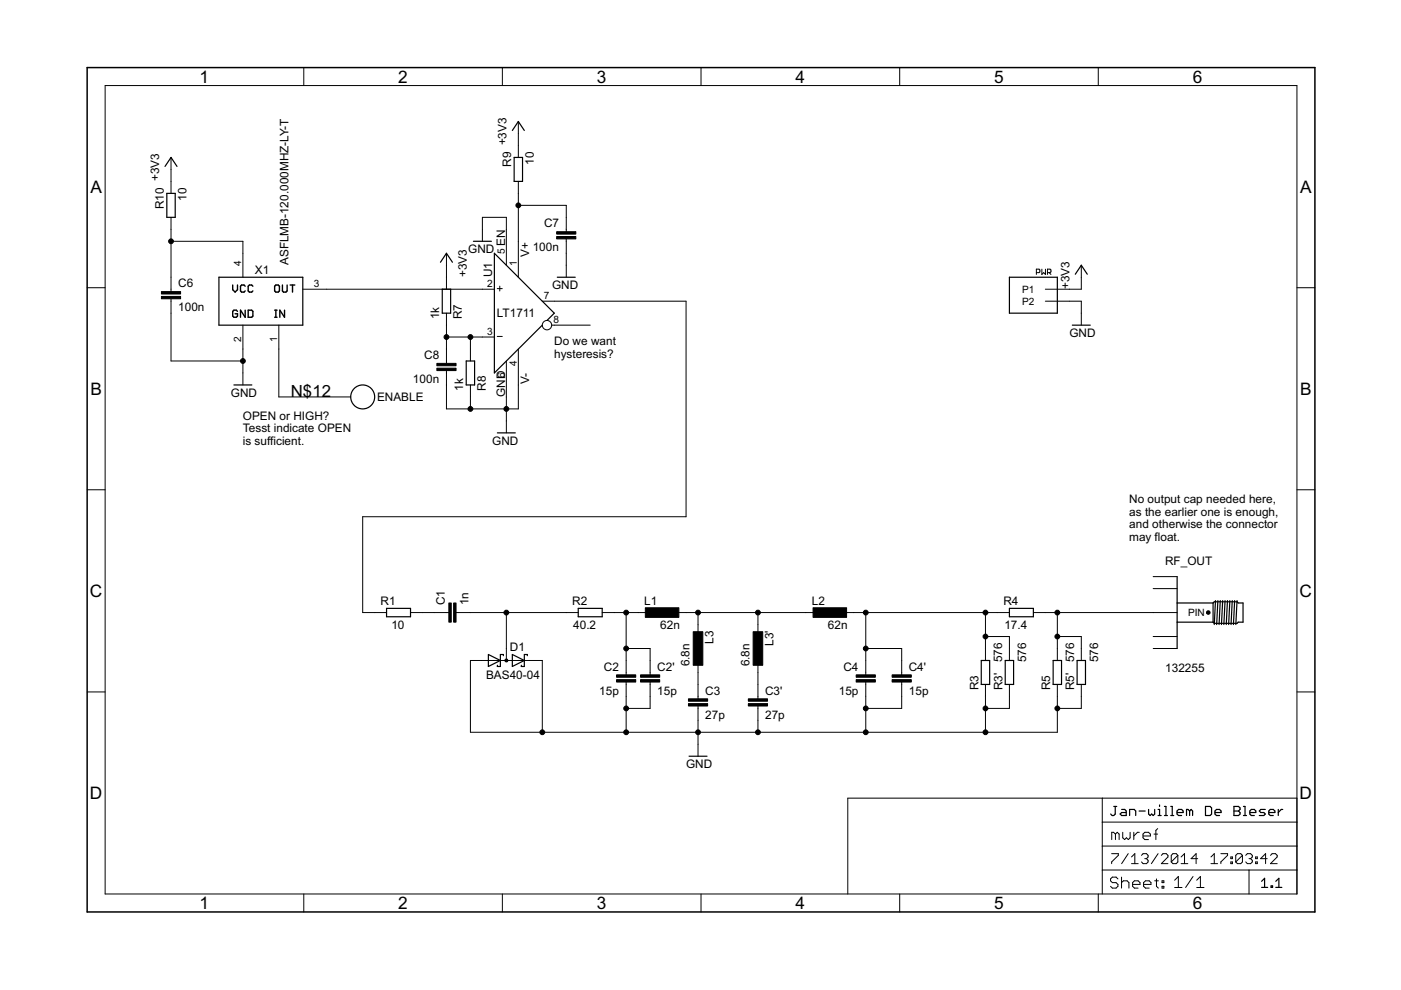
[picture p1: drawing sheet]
<svg xmlns="http://www.w3.org/2000/svg" width="297mm" height="210mm" viewBox="0 0 297 210" stroke-linecap="round" stroke-linejoin="round" font-family="sans-serif">
<g fill="none" stroke="#000" stroke-width=".3">
<path d="M49.3 60.4v1l.5 .5 .6-.5v-1M50.4 66l-.3-.2h-.5l-.3 .2v1l.3 .3h.5l.3-.3v-.5h-.6M52 60.7l-.3-.3h-.5l-.2 .3v1l.2 .2h.5l.3-.2M52 65.8v1.5l-1-1.5v1.5M52.6 65.8h.8l.2 .2v1l-.2 .3h-.8zM53.6 60.7l-.2-.3h-.5l-.3 .3v1l.3 .2h.5l.2-.2M58.2 65.8h.5M58.2 67.3h.5M58.5 60.4h.5l.2 .3v1l-.2 .2h-.5l-.3-.2v-1zM58.5 65.8v1.5M59.9 60.4v1.3l.2 .2h.5l.3-.2v-1.3M60.3 65.8v1.5l-1-1.5v1.5"/>
<path d="M61.5 60.4h1M62 60.4v1.5"/>
</g>
<g fill="none" stroke="#000" stroke-width=".21">
<path d="M22.3 18.1h252.7v171.4h-252.7zM64.4 14.3v3.8M106.5 14.3v3.8M148.6 14.3v3.8M190.8 14.3v3.8M232.9 14.3v3.8M36.3 33.4v7.6M109.9 25.8v7.6M109.9 38.5v20.3M36.3 51.2h15.2v7.6M36.3 46.1v15.7M94.7 53.7v7.6"/>
<path d="M102.3 51.2v-5.1h5.1v10.1M109.9 43.5h10.2v5.6M120.1 50.7v8.1M219.7 57.8h.6l.2-.2v-.3l-.2-.2h-.6v1.1M220.9 57.1v1.1l.4-.4 .4 .4v-1.1M222.1 57.8h.5l.2-.2v-.3l-.2-.2h-.5v1.1M222.4 57.8l.4 .4M229.3 56.2v5.1h-7.7M18.5 61h3.8M36.3 63.4v13.1h15.2M51.5 68.9v12.7M59.1 68.9v15.3h15.3"/>
<path d="M64.2 61.3h40.6M94.7 71.5h10.1M94.7 66.4v10.6M99.7 71.5v5M105.4 61.2h1.1M105.4 71.3h1.1M106 60.7v1M107.4 76.5v15.3M109.9 74v12.7h-15.2v-8.1M115 63.9h30.5v45.7h-68.6v20.3h5.1M117 68.9h8.1M221.6 63.9h7.7v5"/>
<path d="M275 61h3.8M99.7 81.6v5.1M18.5 103.8h3.8M275 103.8h3.8M87 129.9h8.2M96.7 129.9h25.9M107.4 129.9v10.1M127.7 129.9h10.1M132.8 137.5h5v5.6M132.8 129.9v13.2M142.9 129.9h30.5M148 129.9v5.1"/>
<path d="M160.7 129.9v5.1M178.5 129.9h35.5M183.6 137.5h7.6v5.6M183.6 129.9v13.2M208.9 135h5.1v5M208.9 129.9v10.1M219.1 129.9h30.5M224.2 135h5.1v5M224.2 129.9v10.1M244.5 124.8h5.1M244.5 122.3h5.1M244.5 135h5.1"/>
<path d="M244.5 137.5h5.1M18.5 146.7h3.8M132.8 144.6v10.7M137.8 144.6v5.6h-5M148 140v8.2M148 149.7v10.6M160.7 140v8.2M160.7 149.7v5.6M183.6 144.6v10.7M191.2 144.6v5.6h-7.6M208.9 145.1v10.2M214 145.1v5.1h-5.1"/>
<path d="M224.2 145.1v10.2h-124.5v-15.3h15.3v15.3M229.3 145.1v5.1h-5.1M275 146.7h3.8M233.7 169.2v20.3M233.7 179.4h41.3M233.7 174.3h41.3M236.5 176.8l-.4-.3h-.4v1.5M236.5 176.8v1.2M236.5 176.8l.4-.3 .4 .3v1.2M238 176.5v1.1l.4 .4 .4-.4 .4 .4 .4-.4v-1.1M240.4 176.5v1.5M241.6 176.5h-.4l-.8 .7"/>
<path d="M242.3 177.2h1.6v-.4l-.4-.3h-.8l-.4 .3v.8l.4 .4h.8M244.7 176.8h.7M245.4 175.7l-.3 .4v1.9M275 169.2h-95.3v20.3M64.4 189.5v3.9M106.5 189.5v3.9M148.6 189.5v3.9M190.8 189.5v3.9M232.9 189.5v3.9M233.7 184.5h41.3M235.7 181h1.4v.4l-1.4 1.4v.3M237 186.4l-.4-.4h-.8l-.3 .4v.4l.3 .3h.8l.4 .4v.4l-.4 .4h-.8l-.3-.4"/>
<path d="M237.8 186v2.3M237.8 187.1l.4-.3h.8l.4 .3v1.2M239.2 181l-1.4 2.1M239.9 181.7l.7-.7v2.1M239.9 183.1h1.4M240.1 187.5h1.6v-.4l-.4-.3h-.8l-.4 .3v.8l.4 .4h.8M242 181.4l.4-.4h.7l.3 .4v.3l-.3 .4M242.5 187.5h1.5v-.4l-.4-.3h-.7l-.4 .3v.8l.4 .4h.7M242.7 182.1h.4M243.1 182.1l.3 .3v.4l-.3 .3h-.7l-.4-.3M244.8 186.8h.8M245.2 186.4v1.5l.4 .4"/>
<path d="M245.5 181l-1.4 2.1M246.2 181.4l.4-.4h.7l.3 .4v.3l-1.4 1.4h1.4M246.4 186.8h.4v.3h-.4zM246.4 187.9h.4v.4h-.4zM249 186.6l.8-.8v2.4M249 188.2h1.6M249.7 181.4l-.3-.4h-.7l-.4 .4v1.4M249.7 181.4v1.4l-.3 .3h-.7l-.4-.3M249.7 181.4l-1.4 1.4M250.4 183.1h1.4M250.4 181.7l.7-.7v2.1M252.9 185.8l-1.5 2.4"/>
<path d="M253.7 188.2h1.6M253.7 186.6l.8-.8v2.4M253.9 182.1h-1.4l1.1-1.1v2.1M256.8 183.1h1.3M256.8 181.7l.7-.7v2.1M258.8 181h1.5v.4l-1.5 1.4v.3M261 182.8h.3v.3h-.3zM261 181.7h.3v.4h-.3zM263.4 181.4l-.3-.4h-.7l-.4 .4v1.4M263.4 181.4v1.4l-.3 .3h-.7l-.4-.3M263.4 181.4l-1.4 1.4M264.1 181.4l.4-.4h.7l.3 .4v.3l-.3 .4"/>
<path d="M264.8 184.5v5M264.8 182.1h.4M265.2 182.1l.3 .3v.4l-.3 .3h-.7l-.4-.3M266.2 182.8h.4v.3h-.4zM266.2 181.7h.4v.4h-.4zM268.7 182.1h-1.4l1-1.1v2.1M269.4 181.4l.3-.4h.7l.4 .4v.3l-1.4 1.4h1.4"/>
<circle cx="116" cy="68.9" r=".99"/>
</g>
<g fill="none" stroke="#000" stroke-width=".25">
<path d="M35 35.3l1.3-1.9 1.2 1.9M108.6 27.7l1.3-1.9 1.3 1.9M109 33.4h1.8v5.1h-1.8zM35.4 41h1.7v5.1h-1.7zM46.4 58.8h17.8v10.1h-17.8zM93.4 55.6l1.3-1.9 1.2 1.9M100.4 51.2h3.8M118.2 58.8h3.8M214 58.8h10.2v7.6h-10.2zM228 58.1l1.3-1.9 1.2 1.9M93.8 61.3h1.7v5.1h-1.7zM98.8 76.5h1.8v5.1h-1.8z"/>
<path d="M116 67.9l1.5-1.5-12.7-12.7v25.4l10.2-10.2M227.4 68.9h3.8M49.6 81.6h3.8M105.5 91.8h3.8M82 129h5v1.8h-5zM103.5 138.8l2.6 1.2-2.6 1.3zM106.7 139v-.2h-.6v2.5h-.6v-.2M108.6 138.8l2.6 1.2-2.6 1.3zM111.8 139v-.2h-.6v2.5h-.7v-.2M122.6 129h5.1v1.8h-5.1zM214 129h5.1v1.8h-5.1zM249.6 122.3v15.2"/>
<path d="M249.6 127.8h7.6M249.6 131.9h7.6M257.2 127.8l.3-.2h4.8l.2 .2h1v4.1h-1l-.2 .3h-4.8l-.3-.3M257.2 127.8v4.1M257.7 127.3l-.2 5.1M258.2 127.3l-.2 5.1M258.7 127.3l-.2 5.1M259.2 127.3l-.2 5.1M259.7 127.3l-.2 5.1M260.2 127.3l-.2 5.1M260.8 127.3l-.3 5.1M261.3 127.3l-.3 5.1"/>
<path d="M261.8 127.3l-.3 5.1M262.3 127.3l-.3 5.1M208 140h1.8v5.1h-1.8zM213.1 140h1.8v5.1h-1.8zM223.3 140h1.8v5.1h-1.8zM228.4 140h1.7v5.1h-1.7zM146.1 160.3h3.8M236.1 171h.7M236.5 171v1.6l-.4 .3h-.3l-.3-.3M237.8 171.6h.7l.3 .4v.9h-1l-.3-.3 .3-.3h1M239.5 172.9v-1.3h1l.3 .4v.9M241.5 172h1.3"/>
<path d="M243.5 171.6v1l.3 .3 .4-.3 .3 .3 .3-.3v-1M245.5 172.9h.7M245.5 171.6h.4v1.3M245.9 170.7v.3M246.9 172.9h.6M246.9 171h.3v1.9M248.2 172.9h.7M248.2 171h.3v1.9M249.6 172.3h1.2v-.3l-.3-.4h-.6l-.3 .4v.6l.3 .3h.6M252.2 172l-.3-.4h-.3v1.3M252.2 172v.9M252.2 172l.3-.4 .4 .4v.9"/>
<path d="M255.6 171h1l.3 .3v1.3l-.3 .3h-1zM257.6 172.3h1.3v-.3l-.3-.4h-.7l-.3 .4v.6l.3 .3h.7M261.6 171h1l.3 .3v.3l-.3 .4 .3 .3v.3l-.3 .3h-1zM261.6 172h1M263.6 172.9h.7M263.6 171h.4v1.9M265 172.3h1.3v-.3l-.4-.4h-.6l-.3 .4v.6l.3 .3h.6M268.3 171.6h-1l-.3 .4 .3 .3h.6l.4 .3-.4 .3h-.9M269 172.3h1.3v-.3l-.3-.4h-.7l-.3 .4v.6l.3 .3h.7M271 171.6v1.3M272 171.6h-.3l-.7 .7M267.5 186.9l.6-.7v2"/>
<path d="M267.5 188.2h1.3M269.5 187.8h.3v.4h-.3zM270.5 188.2h1.3M270.5 186.9l.6-.7v2"/>
<circle cx="76.9" cy="84.2" r="2.54"/>
</g>
<g fill="#000" stroke="#000" stroke-width=".21">
<path d="M118 50.1h4.1v.6h-4.1zM118 49.1h4.1v.5h-4.1zM34.2 62.8h4.1v.6h-4.1zM34.2 61.8h4.1v.5h-4.1zM92.6 78.1h4.1v.5h-4.1zM92.6 77h4.1v.6h-4.1zM95.2 127.8h.5v4.1h-.5zM96.2 127.8h.5v4.1h-.5zM136.8 128.9h7.1v2h-7.1zM147 133.9h2v7.2h-2zM159.7 133.9h2v7.2h-2zM172.4 128.9h7.1v2h-7.1z"/>
<path d="M130.7 144.1h4.1v.5h-4.1zM130.7 143.1h4.1v.5h-4.1zM135.8 144.1h4.1v.5h-4.1zM135.8 143.1h4.1v.5h-4.1zM146 149.2h4v.5h-4zM146 148.2h4v.5h-4zM158.7 149.2h4v.5h-4zM158.7 148.2h4v.5h-4zM181.5 144.1h4.1v.5h-4.1zM181.5 143.1h4.1v.5h-4.1zM189.1 144.1h4.1v.5h-4.1zM189.1 143.1h4.1v.5h-4.1z"/>
</g>
<g fill="#000" stroke="#000" stroke-width=".21">
<path d="M255.8 129.7a.38 .38 0 0 1 .7-.1 .38 .38 0 0 1-.2 .6 .38 .38 0 0 1-.5-.3l.4-.1 .1 .1-.1 .1-.4-.1z" fill-rule="evenodd"/>
<circle cx="36.3" cy="51.2" r=".51"/>
<circle cx="109.9" cy="43.5" r=".51"/>
<circle cx="51.5" cy="76.5" r=".51"/>
<circle cx="94.7" cy="71.5" r=".51"/>
<circle cx="99.7" cy="71.5" r=".51"/>
<circle cx="99.7" cy="86.7" r=".51"/>
<circle cx="107.4" cy="86.7" r=".51"/>
<circle cx="107.4" cy="129.9" r=".51"/>
<circle cx="132.8" cy="129.9" r=".51"/>
<circle cx="132.8" cy="137.5" r=".51"/>
<circle cx="148" cy="129.9" r=".51"/>
<circle cx="160.7" cy="129.9" r=".51"/>
<circle cx="183.6" cy="129.9" r=".51"/>
<circle cx="183.6" cy="137.5" r=".51"/>
<circle cx="208.9" cy="135" r=".51"/>
<circle cx="208.9" cy="129.9" r=".51"/>
<circle cx="224.2" cy="129.9" r=".51"/>
<circle cx="224.2" cy="135" r=".51"/>
<circle cx="107.4" cy="140" r=".33"/>
<circle cx="115" cy="155.3" r=".51"/>
<circle cx="132.8" cy="155.3" r=".51"/>
<circle cx="132.8" cy="150.2" r=".51"/>
<circle cx="148" cy="155.3" r=".51"/>
<circle cx="160.7" cy="155.3" r=".51"/>
<circle cx="183.6" cy="150.2" r=".51"/>
<circle cx="183.6" cy="155.3" r=".51"/>
<circle cx="208.9" cy="155.3" r=".51"/>
<circle cx="208.9" cy="150.2" r=".51"/>
<circle cx="224.2" cy="150.2" r=".51"/>
</g>
<path d="M18.5 14.3h260.3v179.1h-260.3z" fill="none" stroke="#000" stroke-width=".32"/>
<g font-size="4.1">
<text x="42.3" y="17.5">1</text>
<text x="84.4" y="17.5">2</text>
<text x="126.6" y="17.5">3</text>
<text x="168.7" y="17.5">4</text>
<text x="210.8" y="17.5">5</text>
<text x="252.9" y="17.5">6</text>
<text x="19.2" y="40.9">A</text>
<text x="275.7" y="40.9">A</text>
<text x="19.2" y="83.7">B</text>
<text x="275.7" y="83.7">B</text>
<text x="19" y="126.6">C</text>
<text x="275.5" y="126.6">C</text>
<text x="19" y="169.4">D</text>
<text x="275.5" y="169.4">D</text>
<text x="42.3" y="192.7">1</text>
<text x="84.4" y="192.7">2</text>
<text x="126.6" y="192.7">3</text>
<text x="168.7" y="192.7">4</text>
<text x="210.8" y="192.7">5</text>
<text x="252.9" y="192.7">6</text>
</g>
<text font-size="4" x="61.7" y="84.2">N$12</text>
<g font-size="2.8">
<text x="107.4" y="30.8" transform="rotate(-90 107.4 30.8)">+3V3</text>
<text x="108.4" y="35.3" transform="rotate(-90 108.4 35.3)">R9</text>
<text x="113.2" y="34.9" transform="rotate(-90 113.2 34.9)">10</text>
<text x="33.7" y="38.5" transform="rotate(-90 33.7 38.5)">+3V3</text>
<text x="34.8" y="44.3" transform="rotate(-90 34.8 44.3)">R10</text>
<text x="39.6" y="42.5" transform="rotate(-90 39.6 42.5)">10</text>
<text x="99.3" y="53.7">GND</text>
<text x="107.1" y="52.2" transform="rotate(-90 107.1 52.2)">EN</text>
<text x="112.9" y="53.3">100n</text>
<text x="115.3" y="48.2">C7</text>
<text x="54" y="58">X1</text>
<text x="61.1" y="56.2" transform="rotate(-90 61.1 56.2)">ASFLMB-120.000MHZ-LY-T</text>
<text x="99" y="58.8" transform="rotate(-90 99 58.8)">+3V3</text>
<text x="104.3" y="58.8" transform="rotate(-90 104.3 58.8)">U1</text>
<text x="112.2" y="54.5" transform="rotate(-90 112.2 54.5)">V+</text>
<text x="37.8" y="60.9">C6</text>
<text x="117.1" y="61.3">GND</text>
<text x="226.7" y="61.3" transform="rotate(-90 226.7 61.3)">+3V3</text>
<text x="37.8" y="66">100n</text>
<text x="93.1" y="67.7" transform="rotate(-90 93.1 67.7)">1k</text>
<text x="97.9" y="67.7" transform="rotate(-90 97.9 67.7)">R7</text>
<text x="105.3" y="67.2">LT1711</text>
<text x="226.7" y="71.5">GND</text>
<text x="89.9" y="76.2">C8</text>
<text x="117.5" y="73.2">Do we want</text>
<text x="117.5" y="75.9">hysteresis?</text>
<text x="87.6" y="81.2">100n</text>
<text x="98.2" y="82.9" transform="rotate(-90 98.2 82.9)">1k</text>
<text x="103" y="82.9" transform="rotate(-90 103 82.9)">R8</text>
<text x="112.2" y="81.4" transform="rotate(-90 112.2 81.4)">V-</text>
<text x="49" y="84.2">GND</text>
<text x="51.5" y="89">OPEN or HIGH?</text>
<text x="79.9" y="84.9">ENABLE</text>
<text x="107.1" y="84.2" transform="rotate(-90 107.1 84.2)">GND</text>
<text x="51.5" y="91.7">Tesst indicate OPEN</text>
<text x="51.5" y="94.3">is sufficient.</text>
<text x="104.4" y="94.3">GND</text>
<text x="239.4" y="106.6">No output cap needed here,</text>
<text x="239.4" y="109.3">as the earlier one is enough,</text>
<text x="239.4" y="112">and otherwise the connector</text>
<text x="239.4" y="114.6">may float.</text>
<text x="247" y="119.7">RF_OUT</text>
<text x="80.7" y="128.4">R1</text>
<text x="94.3" y="128.4" transform="rotate(-90 94.3 128.4)">C1</text>
<text x="99.4" y="128.4" transform="rotate(-90 99.4 128.4)">1n</text>
<text x="121.3" y="128.4">R2</text>
<text x="136.6" y="128.4">L1</text>
<text x="172.1" y="128.4">L2</text>
<text x="212.8" y="128.4">R4</text>
<text x="83" y="133.4">10</text>
<text x="121.5" y="133.4">40.2</text>
<text x="140" y="133.4">62n</text>
<text x="151.3" y="136.5" transform="rotate(-90 151.3 136.5)">L3</text>
<text x="164" y="137" transform="rotate(-90 164 137)">L3'</text>
<text x="175.5" y="133.4">62n</text>
<text x="212.9" y="133.4">17.4</text>
<text x="103" y="144">BAS40-04</text>
<text x="108.1" y="138">D1</text>
<text x="128" y="142.2">C2</text>
<text x="139.4" y="142.2">C2'</text>
<text x="146.2" y="141.3" transform="rotate(-90 146.2 141.3)">6.8n</text>
<text x="158.9" y="141.3" transform="rotate(-90 158.9 141.3)">6.8n</text>
<text x="178.8" y="142.2">C4</text>
<text x="192.7" y="142.2">C4'</text>
<text x="212.5" y="140.4" transform="rotate(-90 212.5 140.4)">576</text>
<text x="217.6" y="140.4" transform="rotate(-90 217.6 140.4)">576</text>
<text x="227.7" y="140.4" transform="rotate(-90 227.7 140.4)">576</text>
<text x="232.8" y="140.4" transform="rotate(-90 232.8 140.4)">576</text>
<text x="247" y="142.6">132255</text>
<text x="127" y="147.3">15p</text>
<text x="139.4" y="147.3">15p</text>
<text x="149.5" y="147.3">C3</text>
<text x="162.2" y="147.3">C3'</text>
<text x="177.8" y="147.3">15p</text>
<text x="192.7" y="147.3">15p</text>
<text x="207.4" y="146.4" transform="rotate(-90 207.4 146.4)">R3</text>
<text x="212.5" y="146.4" transform="rotate(-90 212.5 146.4)">R3'</text>
<text x="222.7" y="146.4" transform="rotate(-90 222.7 146.4)">R5</text>
<text x="227.8" y="146.4" transform="rotate(-90 227.8 146.4)">R5'</text>
<text x="149.5" y="152.3">27p</text>
<text x="162.2" y="152.3">27p</text>
<text x="145.5" y="162.9">GND</text>
</g>
<g font-size="2.4">
<text x="107" y="53.9" transform="rotate(-90 107 53.9)">5</text>
<text x="51.1" y="56.4" transform="rotate(-90 51.1 56.4)">4</text>
<text x="109.5" y="56.4" transform="rotate(-90 109.5 56.4)">1</text>
<text x="66.5" y="61">3</text>
<text x="103.3" y="61">2</text>
<text x="115.3" y="63.5">7</text>
<text x="216.7" y="62.1">P1</text>
<text x="216.7" y="64.6">P2</text>
<text x="103.3" y="71.1">3</text>
<text x="117.3" y="68.6">8</text>
<text x="51.1" y="72.5" transform="rotate(-90 51.1 72.5)">2</text>
<text x="58.8" y="72.5" transform="rotate(-90 58.8 72.5)">1</text>
<text x="109.5" y="77.5" transform="rotate(-90 109.5 77.5)">4</text>
<text x="107" y="80.1" transform="rotate(-90 107 80.1)">6</text>
<text x="251.9" y="130.6">PIN</text>
</g>
</svg>
